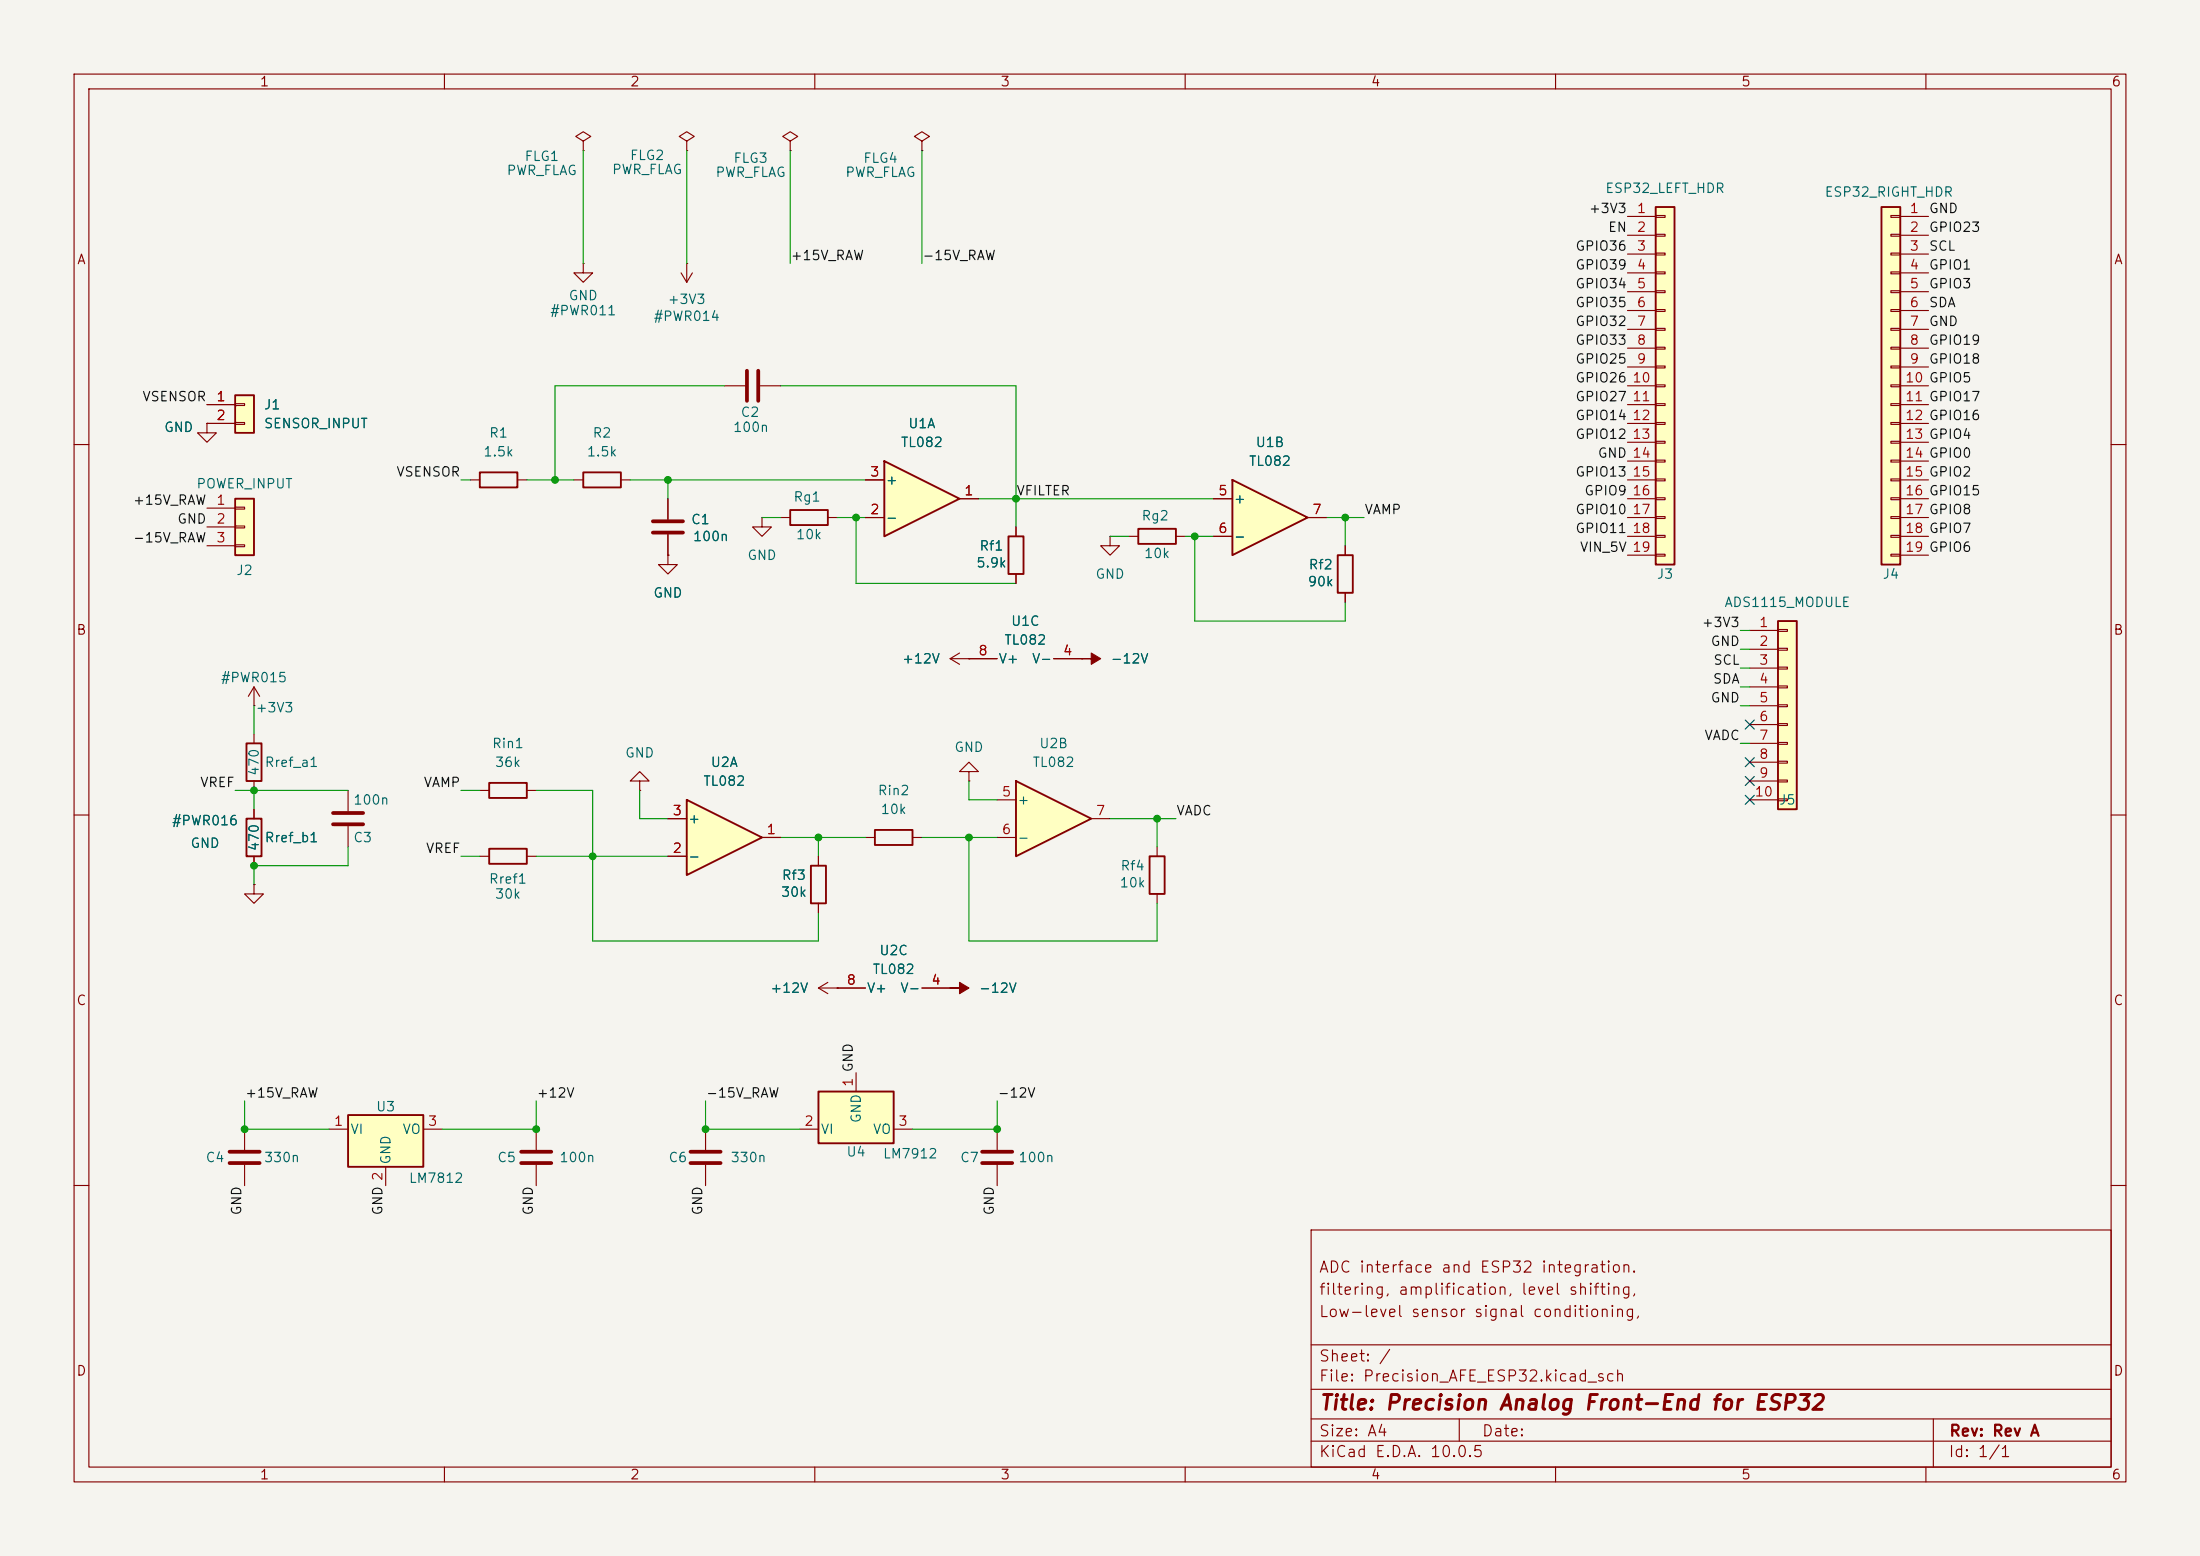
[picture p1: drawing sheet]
<svg xmlns="http://www.w3.org/2000/svg" width="297mm" height="210mm" viewBox="0 0 297 210" stroke-linecap="round" stroke-linejoin="round" font-family="sans-serif">
<path d="M0 0h297v210h-297z" fill="#f5f4ef" stroke="#f5f4ef" stroke-width=".14"/>
<g fill="none" stroke="#840000" stroke-width=".15">
<path d="M10 10h277v190h-277zM12 12h273v186h-273zM60 10v2M110 10v2M160 10v2M210 10v2M260 10v2M10 60h2M285 60h2M146 88.9h.1M10 110h2M285 110h2"/>
<path d="M10 160h2M177 166h108v32h-108zM285 160h2M60 198v2M110 198v2M160 198v2M177 194.5h108M177 191.5h108M177 187.5h108M177 181.5h108M197 191.5v3M210 198v2"/>
<path d="M260 198v2M261 191.5v6.5"/>
</g>
<path d="M146 88.9h1.3v-.8l1.3 .8-1.3 .8v-.8z" fill="#840000" stroke="#840000" stroke-width=".15"/>
<path d="M92.7 108l10.2 5-10.2 5.1z" fill="#ffffc2"/>
<path d="M92.7 108l10.2 5-10.2 5.1zM109.5 116.8h2v5.1h-2zM118.1 112h5.1v2h-5.1z" fill="none" stroke="#840000" stroke-width=".25"/>
<path d="M86.4 105.4h1.2l-1.2-1.3-1.3 1.3h1.3v1.3M86.4 106.7h.1M90.2 115.6h2.5M90.2 110.5h2.5M102.9 113h2.5M110.5 115.6v1.2M116.8 113h1.3M123.2 113h1.3M110.5 121.9v1.3M72.4 152.4v2.8M72.4 157.2v2.8" fill="none" stroke="#840000" stroke-width=".15"/>
<path d="M70.4 155.4h4M70.4 157h4" fill="none" stroke="#840000" stroke-width=".51"/>
<path d="M47 150.5h10.1v7h-10.1z" fill="#ffffc2"/>
<path d="M78.7 63.8h5.1v2h-5.1zM47 150.5h10.1v7h-10.1z" fill="none" stroke="#840000" stroke-width=".25"/>
<path d="M77.5 64.8h1.2M83.8 64.8h1.3M90.2 74.9v1.3h1.2l-1.2 1.3-1.3-1.3h1.3M90.2 74.9h.1M90.2 67.3v2.8M90.2 72.1v2.8M33 152.4v2.8M33 157.2v2.8M44.4 152.4h2.6M52.1 157.5v2.5M57.1 152.4h2.6" fill="none" stroke="#840000" stroke-width=".15"/>
<path d="M88.1 70.4h4.1M88.1 71.9h4.1M31 155.4h4.1M31 157h4.1" fill="none" stroke="#840000" stroke-width=".51"/>
<path d="M31.7 53.3h2.6v5.1h-2.6z" fill="#ffffc2"/>
<path d="M31.7 53.3h2.6v5.1h-2.6zM155.2 115.6h2v5.1h-2z" fill="none" stroke="#840000" stroke-width=".25"/>
<g fill="none" stroke="#840000" stroke-width=".15">
<path d="M106.7 19.1l1-.7-1-.6-1 .6 1 .7v1.2M124.5 19.1l1-.7-1-.6-1.1 .6 1.1 .7v1.2M106.7 20.3h.1M124.5 20.3h.1M27.9 57.2v1.2h1.3l-1.3 1.3-1.2-1.3h1.2M27.9 57.2h.1M27.9 54.6h3.8M27.9 57.2h3.8M31.7 54.5h1.3v.2h-1.3zM31.7 57h1.3v.3h-1.3zM156.2 114.3v1.3M156.2 120.7v1.2"/>
<path d="M95.2 152.4v2.8M95.2 157.2v2.8"/>
</g>
<path d="M93.2 155.4h4.1M93.2 157h4.1" fill="none" stroke="#840000" stroke-width=".51"/>
<path d="M31.7 67.3h2.6v7.6h-2.6z" fill="#ffffc2"/>
<path d="M31.7 67.3h2.6v7.6h-2.6zM106.7 68.8h5.1v2.1h-5.1zM66 105.7h5.1v2h-5.1z" fill="none" stroke="#840000" stroke-width=".25"/>
<g fill="none" stroke="#840000" stroke-width=".15">
<path d="M97.8 52.1h2.8M102.6 52.1h2.8M27.9 68.6h3.8M27.9 71.1h3.8M27.9 73.7h3.8M31.7 68.5h1.3v.2h-1.3zM31.7 71h1.3v.2h-1.3zM31.7 73.5h1.3v.3h-1.3zM105.4 69.9h1.3M111.8 69.9h1.2M34.3 95.3h.1M34.3 92.7l-.8 1.3"/>
<path d="M34.3 92.7l.8 1.3M34.3 92.7v2.6M64.8 106.7h1.2M71.1 106.7h1.3"/>
</g>
<path d="M100.8 50v4.1M102.4 50v4.1" fill="none" stroke="#840000" stroke-width=".51"/>
<path d="M119.4 62.2l10.1 5.1-10.1 5.1z" fill="#ffffc2"/>
<path d="M119.4 62.2l10.1 5.1-10.1 5.1zM136.1 72.4h2.1v5.1h-2.1zM153.7 71.4h5v2h-5zM66 114.6h5.1v2h-5.1z" fill="none" stroke="#840000" stroke-width=".25"/>
<g fill="none" stroke="#840000" stroke-width=".15">
<path d="M78.7 19.1l1.1-.7-1.1-.6-1 .6 1 .7v1.2M92.7 19.1l1-.7-1-.6-1 .6 1 .7v1.2M78.7 20.3h.1M78.7 35.6v1.2h1.3l-1.3 1.3-1.2-1.3h1.2M78.7 35.6h.1M91.9 36.8l.8 1.3M92.7 20.3h.1M92.7 35.6h.1M92.7 35.6v2.5M93.5 36.8l-.8 1.3M102.9 69.9v1.2h1.2l-1.2 1.3-1.3-1.3h1.3M102.9 69.9h.1"/>
<path d="M116.8 69.9h2.6M116.8 64.8h2.6M129.5 67.3h2.6M137.2 71.1v1.3M137.2 77.5v1.2M149.9 72.4v1.3h1.2l-1.2 1.2-1.3-1.2h1.3M149.9 72.4h.1M152.4 72.4h1.3M158.7 72.4h1.3M128.3 88.9h6.3M128.3 88.9l1.2 .8M129.5 88.1l-1.2 .8"/>
<path d="M130.8 88.9h.1M142.2 88.9h3.8M47 106.7v2.8M47 111.5v2.8M64.8 115.6h1.2M71.1 115.6h1.3M128.3 133.4h.1"/>
</g>
<path d="M128.3 133.4h1.2v-.8l1.3 .8-1.3 .7v-.7z" fill="#840000" stroke="#840000" stroke-width=".15"/>
<path d="M45 109.7h4M45 111.3h4" fill="none" stroke="#840000" stroke-width=".51"/>
<path d="M137.2 105.4l10.1 5.1-10.1 5.1z" fill="#ffffc2"/>
<path d="M33.3 100.3h2v5.1h-2zM137.2 105.4l10.1 5.1-10.1 5.1z" fill="none" stroke="#840000" stroke-width=".25"/>
<path d="M34.3 99.1v1.2M34.3 119.4v1.3h1.3l-1.3 1.2-1.3-1.2h1.3M34.3 119.4h.1M34.3 105.4v1.3M130.8 104.1h1.3l-1.3-1.2-1.3 1.2h1.3v1.3M130.8 105.4h.1M134.6 108h2.6M134.6 113h2.6M147.3 110.5h2.6" fill="none" stroke="#840000" stroke-width=".15"/>
<path d="M166.4 64.8l10.1 5.1-10.1 5z" fill="#ffffc2"/>
<path d="M166.4 64.8l10.1 5.1-10.1 5zM180.6 74.9h2v5.1h-2zM33.3 110.5h2v5.1h-2z" fill="none" stroke="#840000" stroke-width=".25"/>
<path d="M163.8 67.3h2.6M163.8 72.4h2.6M176.5 69.9h2.6M181.6 73.7v1.2M181.6 80v1.3M34.3 109.2v1.3M34.3 115.6v1.2" fill="none" stroke="#840000" stroke-width=".15"/>
<path d="M254 27.9h2.5v48.3h-2.5z" fill="#ffffc2"/>
<path d="M254 27.9h2.5v48.3h-2.5z" fill="none" stroke="#840000" stroke-width=".25"/>
<g fill="none" stroke="#840000" stroke-width=".15">
<path d="M255.3 29.1h1.2v.2h-1.2zM255.3 31.6h1.2v.3h-1.2zM255.3 34.2h1.2v.2h-1.2zM255.3 36.7h1.2v.3h-1.2zM255.3 39.2h1.2v.3h-1.2zM256.5 29.2h3.8M256.5 31.8h3.8M256.5 34.3h3.8M256.5 36.8h3.8M256.5 39.4h3.8M255.3 41.8h1.2v.2h-1.2zM255.3 44.3h1.2v.3h-1.2z"/>
<path d="M255.3 46.9h1.2v.2h-1.2zM255.3 49.4h1.2v.3h-1.2zM255.3 51.9h1.2v.3h-1.2zM255.3 54.5h1.2v.2h-1.2zM255.3 57h1.2v.3h-1.2zM255.3 59.6h1.2v.2h-1.2zM256.5 41.9h3.8M256.5 44.5h3.8M256.5 47h3.8M256.5 49.5h3.8M256.5 52.1h3.8M256.5 54.6h3.8"/>
<path d="M256.5 57.2h3.8M256.5 59.7h3.8M255.3 62.1h1.2v.3h-1.2zM255.3 64.6h1.2v.3h-1.2zM255.3 67.2h1.2v.2h-1.2zM255.3 69.7h1.2v.3h-1.2zM255.3 72.3h1.2v.2h-1.2zM255.3 74.8h1.2v.3h-1.2zM256.5 62.2h3.8M256.5 64.8h3.8M256.5 67.3h3.8M256.5 69.9h3.8"/>
<path d="M256.5 72.4h3.8M256.5 74.9h3.8"/>
</g>
<path d="M223.5 27.9h2.6v48.3h-2.6z" fill="#ffffc2"/>
<path d="M223.5 27.9h2.6v48.3h-2.6zM64.8 63.8h5v2h-5z" fill="none" stroke="#840000" stroke-width=".25"/>
<g fill="none" stroke="#840000" stroke-width=".15">
<path d="M219.7 29.2h3.8M219.7 31.8h3.8M219.7 34.3h3.8M219.7 36.8h3.8M219.7 39.4h3.8M223.5 29.1h1.3v.2h-1.3zM223.5 31.6h1.3v.3h-1.3zM223.5 34.2h1.3v.2h-1.3zM223.5 36.7h1.3v.3h-1.3zM223.5 39.2h1.3v.3h-1.3zM219.7 41.9h3.8M219.7 44.5h3.8"/>
<path d="M219.7 47h3.8M219.7 49.5h3.8M219.7 52.1h3.8M219.7 54.6h3.8M219.7 57.2h3.8M219.7 59.7h3.8M223.5 41.8h1.3v.2h-1.3zM223.5 44.3h1.3v.3h-1.3zM223.5 46.9h1.3v.2h-1.3zM223.5 49.4h1.3v.3h-1.3zM223.5 51.9h1.3v.3h-1.3zM223.5 54.5h1.3v.2h-1.3z"/>
<path d="M223.5 57h1.3v.3h-1.3zM223.5 59.6h1.3v.2h-1.3zM63.5 64.8h1.3M69.8 64.8h1.3M219.7 62.2h3.8M219.7 64.8h3.8M219.7 67.3h3.8M219.7 69.9h3.8M219.7 72.4h3.8M219.7 74.9h3.8M223.5 62.1h1.3v.3h-1.3zM223.5 64.6h1.3v.3h-1.3z"/>
<path d="M223.5 67.2h1.3v.2h-1.3zM223.5 69.7h1.3v.3h-1.3zM223.5 72.3h1.3v.2h-1.3zM223.5 74.8h1.3v.3h-1.3z"/>
</g>
<path d="M240 83.8h2.6v25.4h-2.6z" fill="#ffffc2"/>
<path d="M240 83.8h2.6v25.4h-2.6z" fill="none" stroke="#840000" stroke-width=".25"/>
<g fill="none" stroke="#840000" stroke-width=".15">
<path d="M236.2 85.1h3.8M236.2 87.6h3.8M236.2 90.2h3.8M236.2 92.7h3.8M236.2 95.3h3.8M236.2 97.8h3.8M240 85h1.3v.2h-1.3zM240 87.5h1.3v.3h-1.3zM240 90h1.3v.3h-1.3zM240 92.6h1.3v.2h-1.3zM240 95.1h1.3v.3h-1.3zM240 97.7h1.3v.2h-1.3z"/>
<path d="M236.2 100.3h3.8M236.2 102.9h3.8M236.2 105.4h3.8M236.2 108h3.8M240 100.2h1.3v.3h-1.3zM240 102.7h1.3v.3h-1.3zM240 105.3h1.3v.2h-1.3zM240 107.8h1.3v.3h-1.3zM110.5 133.4l1.3 .7M110.5 133.4h2.5M111.8 132.6l-1.3 .8M113 133.4h.1"/>
</g>
<path d="M110.5 147.3h10.1v7h-10.1z" fill="#ffffc2"/>
<path d="M110.5 147.3h10.1v7h-10.1z" fill="none" stroke="#840000" stroke-width=".25"/>
<g fill="none" stroke="#840000" stroke-width=".15">
<path d="M27.9 57.2h.1M27.9 54.6h3.8M27.9 57.2h3.8M90.2 74.9h.1M90.2 67.3v2.8M90.2 72.1v2.8M116.8 69.9h2.6M116.8 64.8h2.6M129.5 67.3h2.6M137.2 71.1v1.3M137.2 77.5v1.2M163.8 67.3h2.6"/>
<path d="M163.8 72.4h2.6M176.5 69.9h2.6M181.6 73.7v1.2M130.8 88.9h.1M130.8 88.9h3.8M142.2 88.9h3.8M146 88.9h.1M181.6 80v1.3M34.3 119.4h.1M34.3 109.2v1.3M34.3 115.6v1.2M90.2 115.6h2.5"/>
<path d="M90.2 110.5h2.5M102.9 113h2.5M110.5 115.6v1.2M110.5 121.9v1.3M113 133.4h.1M113 133.4h3.8M124.5 133.4h3.8M128.3 133.4h.1M107.9 152.4h2.6M115.6 144.8v2.5M120.6 152.4h2.6M134.6 152.4v2.8"/>
<path d="M134.6 157.2v2.8"/>
</g>
<path d="M132.6 155.4h4.1M132.6 157h4.1" fill="none" stroke="#840000" stroke-width=".51"/>
<g fill="none" stroke="#009600" stroke-width=".15">
<path d="M78.7 20.3v15.3M92.7 20.3v15.3M106.7 20.3v15.3M124.5 20.3v15.3M97.8 52.1h-22.9v12.7M105.4 52.1h31.8v19M62.2 64.8h1.3M71.1 64.8h6.4M85.1 64.8h31.7M90.2 64.8v2.5M102.9 69.9h2.5M113 69.9h3.8"/>
<path d="M115.6 69.9v8.8h21.6M132.1 67.3h31.7M149.9 72.4h2.5M160 72.4h3.8M161.3 72.4v11.4h20.3v-2.5M179.1 69.9h5M181.6 69.9v3.8M34.3 95.3v3.8M234.9 95.3h1.3M234.9 92.7h1.3M234.9 85.1h1.3M234.9 90.2h1.3"/>
<path d="M234.9 87.6h1.3M31.7 106.7h15.3M34.3 106.7v2.5M47 114.3v2.5h-12.7v2.6M62.2 115.6h2.6M62.2 106.7h2.6M72.4 106.7h7.6v20.3h30.5v-3.8M72.4 115.6h17.8M86.4 106.7v3.8h3.8M105.4 113h11.4M110.5 113v2.6M124.5 113h10.1"/>
<path d="M130.8 105.4v2.6h3.8M130.8 113v14h25.4v-5.1M149.9 110.5h8.8M156.2 110.5v3.8M234.9 100.3h1.3M33 148.6v3.8h11.4M72.4 148.6v3.8h-12.7M95.2 148.6v3.8h12.7M134.6 148.6v3.8h-11.4"/>
</g>
<path d="M235.6 97.2l1.2 1.2M236.8 97.2l-1.2 1.2M235.6 104.8l1.2 1.2M235.6 107.3l1.2 1.3M235.6 102.3l1.2 1.2M236.8 104.8l-1.2 1.2M236.8 107.3l-1.2 1.3M236.8 102.3l-1.2 1.2" fill="none" stroke="#000084" stroke-width=".15"/>
<g fill="#009600" stroke="#009600" stroke-width=".14">
<circle cx="130.8" cy="113" r=".46"/>
<circle cx="110.5" cy="113" r=".46"/>
<circle cx="137.2" cy="67.3" r=".46"/>
<circle cx="156.2" cy="110.5" r=".46"/>
<circle cx="115.6" cy="69.9" r=".46"/>
<circle cx="80" cy="115.6" r=".46"/>
<circle cx="90.2" cy="64.8" r=".46"/>
<circle cx="74.9" cy="64.8" r=".46"/>
<circle cx="161.3" cy="72.4" r=".46"/>
<circle cx="181.6" cy="69.9" r=".46"/>
<circle cx="134.6" cy="152.4" r=".46"/>
<circle cx="72.4" cy="152.4" r=".46"/>
<circle cx="34.3" cy="116.8" r=".46"/>
<circle cx="95.2" cy="152.4" r=".46"/>
<circle cx="33" cy="152.4" r=".46"/>
<circle cx="34.3" cy="106.7" r=".46"/>
</g>
<text font-size="2" fill="#840000" x="178" y="190.8">Title: Precision Analog Front-End for ESP32</text>
<g font-size="1.5" fill="#840000">
<text x="178" y="172.1">ADC interface and ESP32 integration.</text>
<text x="178" y="178.1">Low-level sensor signal conditioning,</text>
<text x="178" y="175.1">filtering, amplification, level shifting,</text>
<text x="178" y="184.1">Sheet: /</text>
<text x="178" y="186.8">File: Precision_AFE_ESP32.kicad_sch</text>
<text x="178" y="197">KiCad E.D.A. 10.0.5</text>
<text x="178" y="194.2">Size: A4</text>
<text x="200" y="194.2">Date:</text>
<text x="263" y="197">Id: 1/1</text>
<text x="263" y="194.2">Rev: Rev A</text>
</g>
<g font-size="1.3" fill="#840000">
<text x="35" y="12">1</text>
<text x="85" y="12">2</text>
<text x="135" y="12">3</text>
<text x="185" y="12">4</text>
<text x="235" y="12">5</text>
<text x="285" y="12">6</text>
<text x="10.3" y="36">A</text>
<text x="285.3" y="36">A</text>
<text x="10.2" y="86">B</text>
<text x="285.2" y="86">B</text>
<text x="10.2" y="136">C</text>
<text x="285.2" y="136">C</text>
<text x="10.2" y="186">D</text>
<text x="285.2" y="186">D</text>
<text x="35" y="200">1</text>
<text x="85" y="200">2</text>
<text x="135" y="200">3</text>
<text x="185" y="200">4</text>
<text x="235" y="200">5</text>
<text x="285" y="200">6</text>
</g>
<g font-size="1.3" fill="#006464">
<text x="68.3" y="24">PWR_FLAG</text>
<text x="70.7" y="22">FLG1</text>
<text x="82.5" y="23.8">PWR_FLAG</text>
<text x="85" y="21.9">FLG2</text>
<text x="98.9" y="22.3">FLG3</text>
<text x="116.4" y="22.3">FLG4</text>
<text x="96.5" y="24.2">PWR_FLAG</text>
<text x="114" y="24.2">PWR_FLAG</text>
<text x="216.6" y="26.4">ESP32_LEFT_HDR</text>
<text x="246.2" y="26.9">ESP32_RIGHT_HDR</text>
<text x="76.7" y="40.8">GND</text>
<text x="90" y="41.3">+3V3</text>
<text x="74.2" y="42.9">#PWR011</text>
<text x="88.1" y="43.6">#PWR014</text>
<text x="22.1" y="58.6">GND</text>
<text x="35.5" y="55.6">J1</text>
<text x="35.5" y="58.1">SENSOR_INPUT</text>
<text x="65.9" y="59.4">R1</text>
<text x="79.9" y="59.4">R2</text>
<text x="98.9" y="58.6">100n</text>
<text x="99.9" y="56.6">C2</text>
<text x="122.5" y="58.1">U1A</text>
<text x="65.2" y="61.9">1.5k</text>
<text x="79.1" y="61.9">1.5k</text>
<text x="119.5" y="65.7">+</text>
<text x="121.5" y="60.7">TL082</text>
<text x="168.5" y="63.2">TL082</text>
<text x="169.4" y="60.7">U1B</text>
<text x="26.4" y="66.2">POWER_INPUT</text>
<text x="93.2" y="71.1">C1</text>
<text x="107" y="68">Rg1</text>
<text x="119.5" y="70.8">-</text>
<text x="154" y="70.6">Rg2</text>
<text x="166.5" y="68.3">+</text>
<text x="31.8" y="77.9">J2</text>
<text x="93.5" y="73.4">100n</text>
<text x="100.8" y="75.9">GND</text>
<text x="107.4" y="73.1">10k</text>
<text x="131.7" y="76.9">5.9k</text>
<text x="132.1" y="74.6">Rf1</text>
<text x="154.4" y="75.6">10k</text>
<text x="166.5" y="73.4">-</text>
<text x="176.6" y="77.2">Rf2</text>
<text x="88.1" y="81">GND</text>
<text x="147.8" y="78.4">GND</text>
<text x="176.5" y="79.4">90k</text>
<text x="223.6" y="78.4">J3</text>
<text x="232.7" y="82.2">ADS1115_MODULE</text>
<text x="254.1" y="78.4">J4</text>
<text x="121.7" y="89.9">+12V</text>
<text x="134.7" y="89.9">V+</text>
<text x="135.5" y="87.3">TL082</text>
<text x="136.4" y="84.8">U1C</text>
<text x="139.2" y="89.9">V-</text>
<text x="149.8" y="89.9">-12V</text>
<text x="29.7" y="92.4">#PWR015</text>
<text x="34.4" y="96.5">+3V3</text>
<text x="66.3" y="101.3">Rin1</text>
<text x="128.7" y="101.8">GND</text>
<text x="140.2" y="101.3">U2B</text>
<text x="35.3" y="104.8" transform="rotate(-90 35.3 104.8)">470</text>
<text x="35.6" y="103.8">Rref_a1</text>
<text x="66.7" y="103.8">36k</text>
<text x="84.3" y="102.6">GND</text>
<text x="94.9" y="106.4">TL082</text>
<text x="95.8" y="103.8">U2A</text>
<text x="118.4" y="107.6">Rin2</text>
<text x="139.3" y="103.8">TL082</text>
<text x="23.1" y="111.7">#PWR016</text>
<text x="35.6" y="114">Rref_b1</text>
<text x="47.6" y="114">C3</text>
<text x="47.6" y="108.9">100n</text>
<text x="92.8" y="111.5">+</text>
<text x="118.8" y="110.2">10k</text>
<text x="137.3" y="108.9">+</text>
<text x="137.3" y="114">-</text>
<text x="240.1" y="108.9">J5</text>
<text x="25.6" y="114.8">GND</text>
<text x="35.3" y="115" transform="rotate(-90 35.3 115)">470</text>
<text x="65.9" y="119.6">Rref1</text>
<text x="92.8" y="116.5">-</text>
<text x="105.5" y="119.1">Rf3</text>
<text x="151.2" y="117.8">Rf4</text>
<text x="66.7" y="121.6">30k</text>
<text x="105.3" y="121.4">30k</text>
<text x="151.1" y="120.1">10k</text>
<text x="117.7" y="131.8">TL082</text>
<text x="118.6" y="129.2">U2C</text>
<text x="103.9" y="134.3">+12V</text>
<text x="116.9" y="134.3">V+</text>
<text x="121.4" y="134.3">V-</text>
<text x="132.1" y="134.3">-12V</text>
<text x="47.2" y="153.4">VI</text>
<text x="50.7" y="150.3">U3</text>
<text x="54.2" y="153.4">VO</text>
<text x="110.7" y="153.4">VI</text>
<text x="116.5" y="151.7" transform="rotate(-90 116.5 151.7)">GND</text>
<text x="117.7" y="153.4">VO</text>
<text x="27.7" y="157.2">C4</text>
<text x="35.5" y="157.2">330n</text>
<text x="53" y="157.3" transform="rotate(-90 53 157.3)">GND</text>
<text x="55.1" y="160">LM7812</text>
<text x="67" y="157.2">C5</text>
<text x="75.4" y="157.2">100n</text>
<text x="90.2" y="157.2">C6</text>
<text x="98.5" y="157.2">330n</text>
<text x="114.2" y="156.4">U4</text>
<text x="119.1" y="156.7">LM7912</text>
<text x="129.5" y="157.2">C7</text>
<text x="137.4" y="157.2">100n</text>
</g>
<g font-size="1.3" fill="#0f0f0f">
<text x="214.4" y="29.1">+3V3</text>
<text x="260.3" y="29.1">GND</text>
<text x="106.7" y="35.4">+15V_RAW</text>
<text x="124.4" y="35.4">-15V_RAW</text>
<text x="212.6" y="34.2">GPIO36</text>
<text x="217" y="31.6">EN</text>
<text x="260.3" y="31.6">GPIO23</text>
<text x="260.3" y="34.2">SCL</text>
<text x="212.6" y="41.8">GPIO35</text>
<text x="212.6" y="39.2">GPIO34</text>
<text x="212.6" y="36.7">GPIO39</text>
<text x="260.3" y="39.2">GPIO3</text>
<text x="260.3" y="36.7">GPIO1</text>
<text x="260.3" y="41.8">SDA</text>
<text x="212.6" y="46.9">GPIO33</text>
<text x="212.6" y="44.3">GPIO32</text>
<text x="260.3" y="46.9">GPIO19</text>
<text x="260.3" y="44.3">GND</text>
<text x="212.6" y="49.4">GPIO25</text>
<text x="212.6" y="51.9">GPIO26</text>
<text x="260.3" y="49.4">GPIO18</text>
<text x="19.1" y="54.5">VSENSOR</text>
<text x="212.6" y="54.5">GPIO27</text>
<text x="212.6" y="57">GPIO14</text>
<text x="212.6" y="59.6">GPIO12</text>
<text x="53.4" y="64.6">VSENSOR</text>
<text x="212.6" y="64.6">GPIO13</text>
<text x="215.6" y="62.1">GND 14</text>
<text x="17.9" y="68.5">+15V_RAW</text>
<text x="23.8" y="71">GND</text>
<text x="137.1" y="67.2">VFILTER</text>
<text x="184.1" y="69.7">VAMP</text>
<text x="212.6" y="69.7">GPIO10</text>
<text x="213.8" y="67.2">GPIO9</text>
<text x="17.9" y="73.5">-15V_RAW</text>
<text x="212.6" y="72.3">GPIO11</text>
<text x="213.2" y="74.8">VIN_5V 19</text>
<text x="229.6" y="85">+3V3</text>
<text x="230.9" y="87.5">GND</text>
<text x="230.9" y="95.1">GND</text>
<text x="231.2" y="92.6">SDA</text>
<text x="231.2" y="90">SCL</text>
<text x="230" y="100.2">VADC</text>
<text x="26.9" y="106.6">VREF</text>
<text x="57.1" y="106.6">VAMP</text>
<text x="158.7" y="110.4">VADC</text>
<text x="57.4" y="115.4">VREF</text>
<text x="33" y="148.5">+15V_RAW</text>
<text x="72.4" y="148.5">+12V</text>
<text x="95.2" y="148.5">-15V_RAW</text>
<text x="134.6" y="148.5">-12V</text>
<text x="32.9" y="164.1" transform="rotate(-90 32.9 164.1)">GND</text>
<text x="51.9" y="164.1" transform="rotate(-90 51.9 164.1)">GND 2</text>
<text x="72.3" y="164.1" transform="rotate(-90 72.3 164.1)">GND</text>
<text x="95.1" y="164.1" transform="rotate(-90 95.1 164.1)">GND</text>
<text x="134.5" y="164.1" transform="rotate(-90 134.5 164.1)">GND</text>
</g>
<g font-size="1.3" fill="#a90000">
<text x="220.9" y="29.1">1</text>
<text x="257.7" y="29.1">1</text>
<text x="220.9" y="31.6">2</text>
<text x="220.9" y="34.2">3</text>
<text x="257.7" y="31.6">2</text>
<text x="257.7" y="34.2">3</text>
<text x="220.9" y="36.7">4</text>
<text x="220.9" y="39.2">5</text>
<text x="220.9" y="41.8">6</text>
<text x="257.7" y="36.7">4</text>
<text x="257.7" y="39.2">5</text>
<text x="257.7" y="41.8">6</text>
<text x="220.9" y="44.3">7</text>
<text x="220.9" y="46.9">8</text>
<text x="257.7" y="44.3">7</text>
<text x="257.7" y="46.9">8</text>
<text x="220.3" y="51.9">10</text>
<text x="220.9" y="49.4">9</text>
<text x="257.1" y="51.9">10 GPIO5</text>
<text x="257.7" y="49.4">9</text>
<text x="29.1" y="54.5">1</text>
<text x="29.1" y="57">2</text>
<text x="220.3" y="54.5">11</text>
<text x="220.3" y="57">12</text>
<text x="220.3" y="59.6">13</text>
<text x="257.1" y="54.5">11 GPIO17</text>
<text x="257.1" y="57">12 GPIO16</text>
<text x="257.1" y="59.6">13 GPIO4</text>
<text x="117.4" y="64.6">3</text>
<text x="220.3" y="64.6">15</text>
<text x="257.1" y="62.1">14 GPIO0</text>
<text x="257.1" y="64.6">15 GPIO2</text>
<text x="29.1" y="68.4">1</text>
<text x="29.1" y="71">2</text>
<text x="117.4" y="69.7">2</text>
<text x="130.1" y="67.2">1</text>
<text x="164.4" y="67.2">5</text>
<text x="177.1" y="69.7">7</text>
<text x="220.3" y="67.2">16</text>
<text x="220.3" y="69.7">17</text>
<text x="257.1" y="67.2">16 GPIO15</text>
<text x="257.1" y="69.7">17 GPIO8</text>
<text x="29.1" y="73.5">3</text>
<text x="164.4" y="72.3">6</text>
<text x="220.3" y="72.3">18</text>
<text x="257.1" y="72.3">18 GPIO7</text>
<text x="257.1" y="74.8">19 GPIO6</text>
<text x="132" y="88.8">8</text>
<text x="143.4" y="88.8">4</text>
<text x="237.4" y="85">1</text>
<text x="237.4" y="87.5">2</text>
<text x="237.4" y="90">3</text>
<text x="237.4" y="92.6">4</text>
<text x="237.4" y="95.1">5</text>
<text x="237.4" y="97.7">6</text>
<text x="237.4" y="100.2">7</text>
<text x="135.2" y="107.8">5</text>
<text x="236.8" y="107.8">10</text>
<text x="237.4" y="102.7">8</text>
<text x="237.4" y="105.3">9</text>
<text x="90.7" y="110.4">3</text>
<text x="103.4" y="112.9">1</text>
<text x="135.2" y="112.9">6</text>
<text x="147.9" y="110.4">7</text>
<text x="90.7" y="115.4">2</text>
<text x="114.2" y="133.2">8</text>
<text x="125.6" y="133.2">4</text>
<text x="115.4" y="146.8" transform="rotate(-90 115.4 146.8)">1 GND</text>
<text x="45" y="152.3">1</text>
<text x="57.7" y="152.3">3</text>
<text x="108.5" y="152.3">2</text>
<text x="121.2" y="152.3">3</text>
</g>
</svg>
